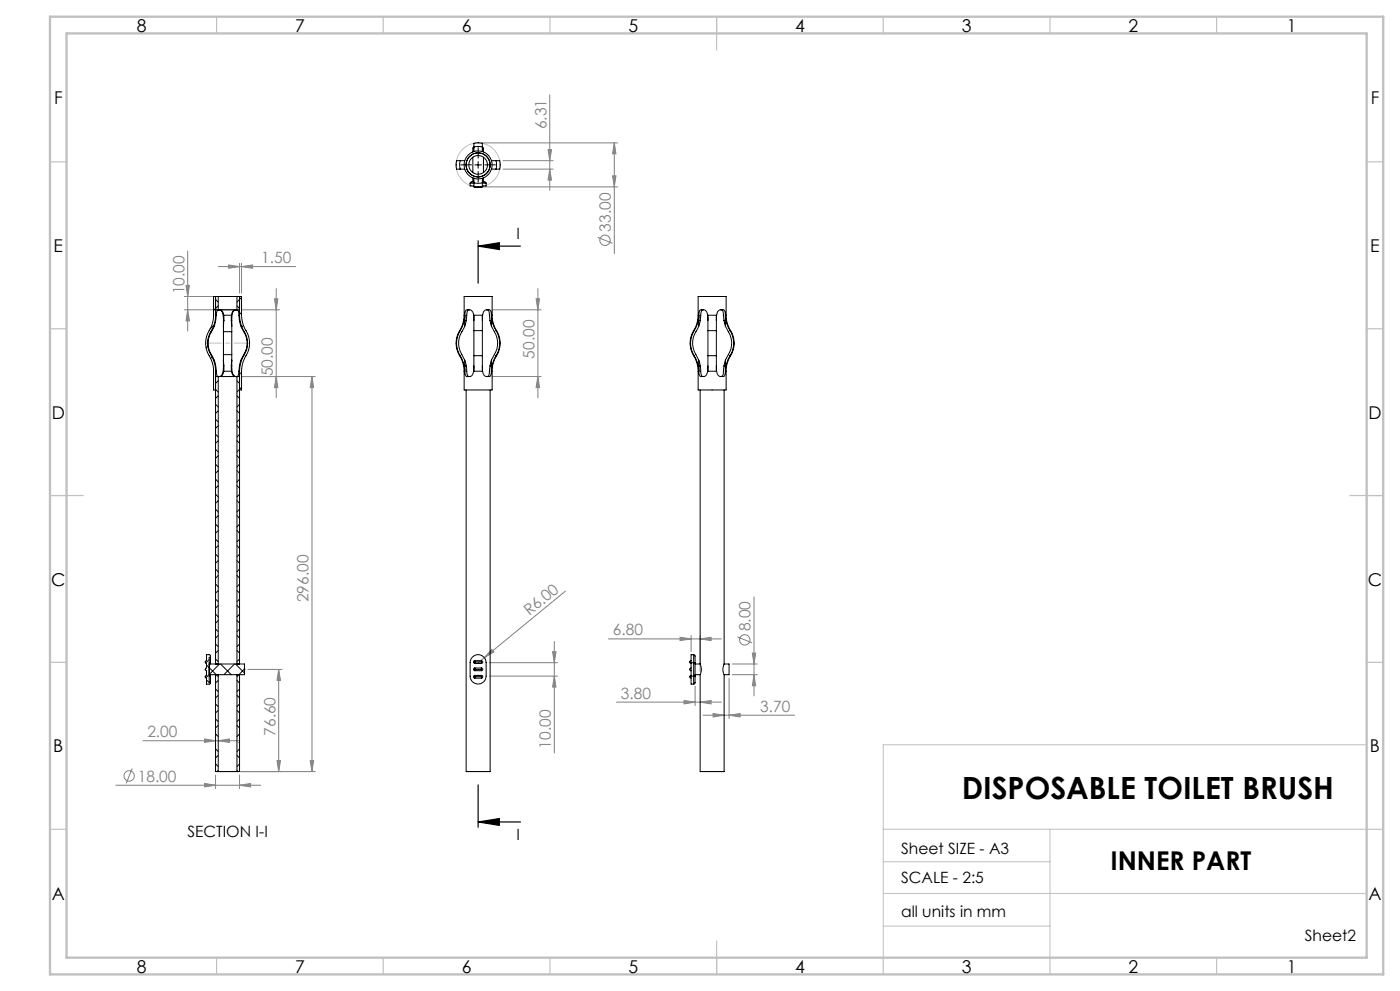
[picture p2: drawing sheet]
<svg xmlns="http://www.w3.org/2000/svg" width="420mm" height="297mm" viewBox="0 0 420 297" stroke-linecap="round" stroke-linejoin="round" font-family="sans-serif">
<g fill="none" stroke="#c0c0c0" stroke-width=".3">
<path d="M72.8 200.6h1.1M73 200.3l.7 .7M73.3 200.1v1M73.7 200.3l-.7 .7M410 223.2h-145v63.8M265 248.5h145M265 258.3h50M315 248.5v38.5M265 267.8h145M265 277.6h50"/>
<circle cx="143.4" cy="49.4" r="6.6"/>
</g>
<g fill="none" stroke="#c0c0c0" stroke-width=".35">
<path d="M65 5v5M115 5v5M165 5v5M215 5v10M265 5v5M315 5v5M365 5v5M15 48.5h5M410 48.5h5M15 98.5h5M410 98.5h5M15 148.5h10"/>
<path d="M405 148.5h10M15 198.5h5M410 198.5h5M15 248.5h5M410 248.5h5M65 287v5M115 287v5M165 287v5M215 282v10M265 287v5M315 287v5M365 287v5"/>
</g>
<path d="M15 5h400v287h-400zM20 10h390v277h-390z" fill="none" stroke="#c0c0c0" stroke-width=".7"/>
<g fill="none" stroke="#808080" stroke-width=".3">
<path d="M164.9 28.4v28.6M144.4 56h40.9M144.4 42.8h40.9M150.9 48.2h15M150.9 50.7h15M164.4 44.9h1.1l-.6 3.3zM164.9 50.7l.6 3.3h-1.1zM183.8 52.7h1l-.5 3.3zM184.3 42.8v33.2M184.3 42.8l.5 3.3h-1zM56.3 75.2v24M65.5 79.9h23.2"/>
<path d="M68.6 79.4l3.3 .5-3.3 .5zM71.9 78.9v8.9M72.5 79.9l3.3-.5v1zM72.5 78.9v8.9M179.3 71.1l4.4 1.8M55.3 92.8h14.8M55.3 88.9h14.8M55.8 85.5h1l-.5 3.4zM56.3 92.8l.5 3.4h-1zM72.5 92.8h11.4M82.3 89.6h1.1l-.5 3.2zM82.9 86.5v32.7"/>
<path d="M147.7 92.8h14.6M160.8 89.6h1.1l-.5 3.2zM161.4 86.5v32.7M72.5 112.9h22.1M82.9 112.9l.5 3.3h-1.1zM93.6 112.9l.5 3.3h-1zM93.6 112.9v118.3M147.7 112.9h14.6M161.4 112.9l.5 3.3h-1.1zM169.6 177.2l-24.3 19.9M226.2 178.9v29.7M145.3 197.1l-1.9 1.5"/>
<path d="M146.8 198.6h20.5M147.5 194.6l.7 .8-2.9 1.7zM165.8 195.3h1l-.5 3.3zM166.3 192.3v33.4M182.5 191.5h33.9M204 191l3.3 .5-3.3 .5zM207.3 190.5v4.7M210 191.5l3.3-.5v1zM210 190.5v10.7M219.7 199h7.5M221.2 190.9l4.4 1.7M225.7 195.7h1l-.5 3.3z"/>
<path d="M74.4 200.6h10.2M83.6 200.6l.5 3.3h-1zM83.6 200.6v30.6M146.8 202.6h20.5M166.3 202.6l.5 3.3h-1zM185 210.4h31.4M205.2 209.9l3.3 .5-3.3 .6zM208.5 205.6v5.9M210 210.4l3.3-.5v1.1zM210.9 214.3h27.5M213.9 213.9l3.3 .4-3.3 .6zM218.7 214.3l3.3-.4v1z"/>
<path d="M218.7 203.2v12.2M219.7 202.2h7.5M226.2 202.2l.5 3.3h-1zM34.7 235.3h43.5M39.7 230.3l-1.8 4.5M42.9 222h28.9M61.4 234.8l3.3 .5-3.3 .5zM61.4 221.5l3.3 .5-3.3 .5zM64.7 232.3v4M65.5 222l3.3-.5v1zM71.9 235.3l3.3-.5v1zM71.9 232.3v4"/>
<path d="M72.1 231.2h22.5M83.1 228h1l-.5 3.2zM93.1 228h1l-.5 3.2z"/>
<circle cx="181.5" cy="72" r="1.56"/>
<circle cx="223.4" cy="191.8" r="1.56"/>
<circle cx="38.7" cy="232.5" r="1.55"/>
</g>
<path d="M143.4 73.8l6.4-1.1v2.1zM143.4 73.8h12.7M143.4 72.2v12.7M143.4 235.2v12.7M143.4 246.3l6.4-1v2.1zM143.4 246.3h12.7" fill="none" stroke="#000" stroke-width=".35"/>
<path d="M141.5 49.4h-3.2M143.5 47.4v-3.2M143.5 51.4v3.2M145.5 49.4h3.2" fill="none" stroke="#000" stroke-width=".3" stroke-dasharray="15.2 1.3 1.3 1.3"/>
<path d="M142.5 49.4h1.9M143.4 48.4v2" fill="none" stroke="#000" stroke-width=".3"/>
<path d="M61.7 102.8h13.2" fill="none" stroke="#c0c0c0" stroke-width=".3" stroke-dasharray="15.2 1.3 1.3 1.3" stroke-dashoffset="10.5"/>
<path d="M143.4 73.8l6.4-1.1v2.1zM143.4 246.3l6.4-1v2.1z" fill="#000"/>
<g fill="#808080">
<path d="M147.5 194.6l.7 .8-2.9 1.7z"/>
<path d="M65.5 222l3.3-.5v1zM61.4 221.5l3.3 .5-3.3 .5z"/>
<path d="M61.4 234.8l3.3 .5-3.3 .5zM71.9 235.3l3.3-.5v1z"/>
<path d="M93.1 228h1l-.5 3.2zM93.6 112.9l.5 3.3h-1zM56.3 92.8l.5 3.4h-1zM55.8 85.5h1l-.5 3.4z"/>
<path d="M82.3 89.6h1.1l-.5 3.2zM82.9 112.9l.5 3.3h-1.1z"/>
<path d="M68.6 79.4l3.3 .5-3.3 .5zM72.5 79.9l3.3-.5v1z"/>
<path d="M183.8 52.7h1l-.5 3.3zM184.3 42.8l.5 3.3h-1z"/>
<path d="M83.6 200.6l.5 3.3h-1zM83.1 228h1l-.5 3.2z"/>
<path d="M210 191.5l3.3-.5v1zM204 191l3.3 .5-3.3 .5z"/>
<path d="M205.2 209.9l3.3 .5-3.3 .6zM210 210.4l3.3-.5v1.1zM213.9 213.9l3.3 .4-3.3 .6zM218.7 214.3l3.3-.4v1z"/>
<path d="M226.2 202.2l.5 3.3h-1zM225.7 195.7h1l-.5 3.3z"/>
<path d="M165.8 195.3h1l-.5 3.3zM166.3 202.6l.5 3.3h-1zM160.8 89.6h1.1l-.5 3.2zM161.4 112.9l.5 3.3h-1.1z"/>
<path d="M164.4 44.9h1.1l-.6 3.3zM164.9 50.7l.6 3.3h-1.1z"/>
</g>
<g fill="none" stroke="#000" stroke-width=".3">
<path d="M138 48.2h-1.1l-.1 .7 .1 1.8h1.1M138 48.2v2.5M138 50.7h1.4M138 48.2h1.4M141 54.9v.8h1.1M141 54.9h1.1M141.9 47.1v4.6M141.9 53.3v1.2M142 55.7l.5 .4M142.2 42.9h2.5M142.2 54.8v1.1l.7 .1 1.8-.1v-1.1M142.2 54.5h-.8l-.4 .4"/>
<path d="M142.2 44.3h-.3v1.2M142.2 44h2.5M142.2 44v1.4M142.2 54.8l1.2 .2 1.3-.2M142.2 53.4v1.4M142.2 43v1M142.5 55.9v.2M142.5 56.1h1.9M144.4 55.9v.2M144.7 54.5h.8l.3 .4M144.7 44.3h.3v1.2M144.7 44v1.4"/>
<path d="M144.7 53.4v1.4M144.7 43v1M144.7 54.9h1.1M144.9 55.7l-.5 .4M145 47.1v4.6M145 53.3v1.2M145.8 54.9v.8h-1.1M147.4 50.7h1.4M147.4 48.2h1.4M148.8 48.2h1.1l.1 .7-.1 1.8h-1.1M148.8 48.2l.2 1.2-.2 1.3M63.3 99.4h.1"/>
<path d="M63.3 99.4a6.6 6.6 0 0 0 0 6.9M63.4 99.4a6.4 6.4 0 0 0 0 6.9M64.2 97.4l-1.2 1.2M64.7 94.5h.2M64.7 94.5a9.1 9.1 0 0 1-1.4 4.9M64.7 88.9v5.6M64.7 92.8h.8M64.7 89.7l.8 .9M64.9 94.5v-.7a.96 .96 0 0 1 1.1-1 .96 .96 0 0 1 .9 1.2l.1 2.1M64.9 94.5l-.4 2.6-1.1 2.3M65.5 91.6l-1.4 1.5M65.5 88.9h5.6"/>
<path d="M65.5 92.8h5.6M65.5 88.9h-1.4v5.6a9.3 9.3 0 0 1-1.8 5.4 7.8 7.8 0 0 0 1 7.8l.8 2.9v6.3h.6M65.5 88.9v3.9M65.8 92.8a1.35 1.35 0 0 1 1.3 1.7M67 99.4h2.5M67 97.8v1.6M67 99.4v6.9M67 96.1h.2M67 96.1v1.7M67.1 94.5h2.4M67.1 94.5l.1 1.6M67.2 96.1l-.2 1.7"/>
<path d="M69.4 96.1l.1 1.7M69.4 96.1h.1M69.5 94.5l-.1 1.6M69.5 97.8v1.6M69.5 99.4v6.9M69.5 96.1v1.7M70.8 92.8a1.35 1.35 0 0 0-1.3 1.7M71.1 88.9h1.4v5.6a9.8 9.8 0 0 0 1.7 5.4 7.8 7.8 0 0 1-1 7.8l-.7 2.9v6.3h-.6M71.1 88.9v3.9M71.1 92.8h.8M71.1 91.6l.8 .9M71.7 94.5l.4 2.6 1 2.3"/>
<path d="M71.7 94.5h.2M71.7 94.5l-.2-1.2a1.01 1.01 0 0 0-1.2-.4 1.01 1.01 0 0 0-.6 1.1l-.2 2.1M71.9 94.5a9.6 9.6 0 0 0 1.4 4.9M71.9 88.9v5.6M72.5 89.1l-1.4 1.5M72.5 93.6l-.6 .6M73 97.6l-.4 .4M73.1 99.4h.2M73.1 99.4a6.3 6.3 0 0 1 0 6.9M73.3 99.4a6.6 6.6 0 0 1 0 6.9M137.9 99.1a7.2 7.2 0 0 0 0 7.5M137.9 99.1h.1"/>
<path d="M138 99.1a7 7 0 0 0 0 7.5M139.2 94.5a8.9 8.9 0 0 1-1.3 4.6M139.2 94.5v-5.6h8.4v5.6M139.2 94.5h.2M139.4 94.5a8.5 8.5 0 0 1-1.4 4.6M139.4 97.8l-.2 .4a7 7 0 0 0-.6 8.1l.8 1.6M139.4 94.5v3.3M139.9 96.1h-.5a5 5 0 0 1 .5-3.2l.6-.1a1.4 1.4 0 0 1 1.6 1.7l.1 1.6M139.9 96.1l-.5 1.7M140.8 92.8l-.4 .1-.2 .4-.3 2.8M142.2 99.1v7.5M142.2 99.1h2.5"/>
<path d="M142.2 99.1v-4.6h2.5v4.6M144.7 99.1v7.5M144.7 96.1a3.2 3.2 0 0 1 1-3.2l.9-.1a.85 .85 0 0 1 .8 1.2v2.1h-.4M146 92.8l.4 .1 .3 .4 .3 2.8M147 96.1l.4 1.7M147.4 97.8a9 9 0 0 1 1.9 5.7 11.3 11.3 0 0 1-1.9 4.4M147.4 94.5a8.6 8.6 0 0 0 1.4 4.6M147.4 94.5h.2M147.4 94.5v3.3M147.6 94.5a8.9 8.9 0 0 0 1.4 4.6M148.8 99.1a6.9 6.9 0 0 1 0 7.5M148.8 99.1h.2"/>
<path d="M149 99.1a7.2 7.2 0 0 1 0 7.5M208.1 99.1a7.2 7.2 0 0 0 0 7.5M208.1 99.1h.1M208.2 99.1a7 7 0 0 0 0 7.5M209.4 94.5a8.9 8.9 0 0 1-1.3 4.6M209.4 94.5v-5.6h8.4v5.6M209.4 94.5h.2M209.6 94.5a8.5 8.5 0 0 1-1.4 4.6M209.6 97.8l-.2 .4a7 7 0 0 0-.6 8.1l.8 1.6M209.6 94.5v3.3M210.1 96.1h-.5a5 5 0 0 1 .5-3.2l.6-.1a1.4 1.4 0 0 1 1.6 1.7l.1 1.6M210.1 96.1l-.5 1.7"/>
<path d="M211 92.8l-.4 .1-.2 .4-.3 2.8M212.4 99.1v7.5M212.4 99.1h2.5M212.4 99.1v-4.6h2.5v4.6M214.9 99.1v7.5M214.9 96.1a3.2 3.2 0 0 1 1-3.2l.9-.1a.85 .85 0 0 1 .8 1.2v2.1h-.4M216.2 92.8l.4 .1 .3 .4 .3 2.8M217.2 96.1l.4 1.7M217.6 97.8a9 9 0 0 1 1.9 5.7 11.3 11.3 0 0 1-1.9 4.4M217.6 94.5a8.6 8.6 0 0 0 1.4 4.6M217.6 94.5h.2M217.6 94.5v3.3"/>
<path d="M217.8 94.5a8.9 8.9 0 0 0 1.4 4.6M219 99.1a6.9 6.9 0 0 1 0 7.5M219 99.1h.2M219.2 99.1a7.2 7.2 0 0 1 0 7.5M62.3 103.8l-.5 .5M63.3 106.3h.1M63.3 106.3a9.4 9.4 0 0 1 1.4 5M63.4 106.3l1.1 2.3 .4 2.7M63.6 107l-.4 .4M64.7 111.3h.2M64.7 111.3v87.7M64.7 112.9h.8"/>
<path d="M64.7 116.7l.8 .8M65.3 112.9l.2 .1M65.5 118.6l-.8 .8M65.5 114.1l-.8 .8M65.5 112.9h5.6M65.5 112.9v86.1M67 109.6a2.98 2.98 0 0 1-1 3.2l-.8-.2-.3-1.3M67 107.9l.2 1.7M67 106.3h2.5M67 109.6h.2M67 106.3v3.3M67.1 111.3a1.41 1.41 0 0 1-1.3 1.6"/>
<path d="M67.1 111.3h2.4M67.2 109.6l-.1 1.7M69.4 109.6l.1 1.7M69.4 109.6h.1M69.5 111.3a1.41 1.41 0 0 0 1.3 1.6M69.5 109.6a2.83 2.83 0 0 0 1.3 3.3l.6-.3 .3-1.3M69.5 106.3v1.6M69.5 107.9l-.1 1.7M69.5 107.9v1.7M71.1 112.9v86.1M71.1 112.9h.8M71.1 118.6l.8 .8"/>
<path d="M71.1 114.1l.8 .8M71.2 112.9l-.1 .1M71.7 111.3h.2M71.9 111.3v87.7M72.5 111.6l-.6 .6M72.5 116.1l-1.4 1.4M73.1 106.3l-1 2.3-.4 2.7M73.1 106.3h.2M73.3 106.3a9.9 9.9 0 0 0-1.4 5M137.9 106.6a8.9 8.9 0 0 1 1.3 4.7M137.9 106.6h.1M138 106.6a8.6 8.6 0 0 1 1.4 4.7"/>
<path d="M139.2 111.3v5.6h8.4v-5.6M139.2 111.3h.2M139.4 107.9l.5 1.7M139.4 107.9v3.4M139.8 116.9v114.3h7.2v-114.3M139.9 109.6h-.5l.1 1.1a1.69 1.69 0 0 0 .7 2.2h.3a1.36 1.36 0 0 0 1.6-1.7l.1-1.6M139.9 109.6l.3 2.8 .2 .4 .4 .1M142.2 106.6h2.5M142.2 106.6v4.7h2.5v-4.7M144.7 109.6a2.83 2.83 0 0 0 1 3.2h1.3a4.8 4.8 0 0 0 .4-3.2h-.4M147 109.6l-.3 2.8-.3 .4-.4 .1M147.4 107.9l-.4 1.7"/>
<path d="M147.4 111.3h.2M147.4 107.9v3.4M148.8 106.6a8.7 8.7 0 0 0-1.4 4.7M148.8 106.6h.2M149 106.6a8.9 8.9 0 0 0-1.4 4.7M208.1 106.6a8.9 8.9 0 0 1 1.3 4.7M208.1 106.6h.1M208.2 106.6a8.6 8.6 0 0 1 1.4 4.7M209.4 111.3v5.6h8.4v-5.6M209.4 111.3h.2M209.6 107.9l.5 1.7M209.6 107.9v3.4"/>
<path d="M210 116.9v82.1h-1.5M210.1 109.6h-.5l.1 1.1a1.69 1.69 0 0 0 .7 2.2h.3a1.36 1.36 0 0 0 1.6-1.7l.1-1.6M210.1 109.6l.3 2.8 .2 .4 .4 .1M212.4 106.6h2.5M212.4 106.6v4.7h2.5v-4.7M214.9 109.6a2.83 2.83 0 0 0 1 3.2h1.3a4.8 4.8 0 0 0 .4-3.2h-.4M217.2 109.6l-.3 2.8-.3 .4-.4 .1M217.2 116.9v82.1h1.5v3.2h-1.5M217.6 107.9l-.4 1.7M217.6 111.3h.2M217.6 107.9v3.4M219 106.6a8.7 8.7 0 0 0-1.4 4.7"/>
<path d="M219 106.6h.2M219.2 106.6a8.9 8.9 0 0 0-1.4 4.7M64.7 139.1l.8 .8M64.7 125.7l.8 .8M64.7 134.7l.8 .8M64.7 130.2l.8 .7M64.7 121.2l.8 .8M65.5 123.1l-.8 .8M65.5 136.6l-.8 .8M65.5 127.6l-.8 .8M65.5 132.1l-.8 .8M71.1 136.6l.8 .8"/>
<path d="M71.1 132.1l.8 .8M71.1 127.6l.8 .8M71.1 123.1l.8 .8M71.9 121.2l-.8 .8M71.9 125.7l-.8 .8M71.9 130.2l-.8 .7M71.9 134.7l-.8 .8M71.9 139.1l-.8 .8M64.7 157.1l.8 .8M64.7 152.6l.8 .8M64.7 148.1l.8 .8M64.7 143.6l.8 .8"/>
<path d="M65.5 154.5l-.8 .8M65.5 141l-.8 .8M65.5 145.6l-.8 .7M65.5 150l-.8 .8M65.5 159l-.8 .8M71.1 159l.8 .8M71.1 154.5l.8 .8M71.1 150l.8 .8M71.1 145.6l.8 .7M71.1 141l.8 .8M71.9 143.6l-.8 .8M71.9 148.1l-.8 .8"/>
<path d="M71.9 152.6l-.8 .8M71.9 157.1l-.8 .8M64.7 175l.8 .9M64.7 170.6l.8 .8M64.7 179.6l.8 .7M64.7 166.1l.8 .8M64.7 161.6l.8 .8M65.5 168l-.8 .8M65.5 172.5l-.8 .8M65.5 163.5l-.8 .8M65.5 177l-.8 .8M71.1 177l.8 .8"/>
<path d="M71.1 172.5l.8 .8M71.1 168l.8 .8M71.1 163.5l.8 .8M71.9 161.6l-.8 .8M71.9 166.1l-.8 .8M71.9 170.6l-.8 .8M71.9 175l-.8 .9M71.9 179.6l-.8 .7M61.9 199.3l3.6 3.5M62.8 197.7l-1.1 1M62.8 198.6h.3M62.8 199h10.5v3.2h-10.5"/>
<path d="M63.1 196.6v2M63.1 196.6l-.3-.4h-.9v1.8a.41 .41 0 0 0-.3 .4 .41 .41 0 0 0 .3 .4v1.4a.41 .41 0 0 0-.3 .4 .41 .41 0 0 0 .3 .4v1.4a.41 .41 0 0 0-.3 .4 .41 .41 0 0 0 .3 .4v1.8h1l.2-.4M63.1 196.6l-.3 .4v7.2l.3 .4M63.1 198.6v.4M64.7 188.5l.8 .8M64.7 197.5l.8 .8M64.7 193l.8 .8M64.7 184l.8 .9M65.5 185.9l-.8 .9M65.5 181.5l-.8 .7M65.5 190.4l-.8 .8M65.5 194.9l-.8 .8"/>
<path d="M65.9 199l-4.2 4.2M66.2 199l3.2 3.2M70.4 199l-3.2 3.2M70.7 199l2.6 2.7M71.1 194.9l.8 .8M71.1 190.4l.8 .8M71.1 185.9l.8 .9M71.1 181.5l.8 .7M71.9 197.5l-.8 .8M71.9 184l-.8 .9M71.9 188.5l-.8 .8M71.9 193l-.8 .8"/>
<path d="M141.8 196.8a2.39 2.39 0 0 1 2.6-.4 2.39 2.39 0 0 1 1.4 2.2v4a2.4 2.4 0 0 1-2.4 2.4 2.4 2.4 0 0 1-2.4-2.4l.1-4.5zM142.5 198v.4M142.5 198.4v.4M142.5 198a.41 .41 0 0 0-.5 .4 .41 .41 0 0 0 .5 .4M142.5 198.4h1.9M142.5 198h1.9M142.5 198.8h1.9M144.4 198v.4M144.4 198a.41 .41 0 0 1 .5 .4 .41 .41 0 0 1-.5 .4M144.4 198.4v.4M207.3 198a.41 .41 0 0 0-.4 .4 .41 .41 0 0 0 .4 .4M207.3 198.6v4"/>
<path d="M207.3 198.6h.8M208.1 196.2l.4 .3v2.1M208.1 198.6h.4M208.1 196.2h-.8v2.4M208.1 196.2v2.4M208.1 198.6v4M208.5 198.6v4M210 199a3.7 3.7 0 0 1 0 3.2M217.2 199a3.4 3.4 0 0 0 0 3.2M61.9 203.8l1.2 1.1M62.8 202.6h.3M63.1 202.6v2"/>
<path d="M63.1 202.2v.4M64.7 202.2v29h.8M64.7 206.5l.8 .8M64.7 220l.7 .7M64.7 215.5l.8 .8M64.7 211l.8 .8M65.5 203.9l-.8 .8M65.5 208.4l-.8 .8M65.5 212.9l-.8 .8M65.5 217.4l-.8 .8M65.5 202.2v29M71.1 202.2v29"/>
<path d="M71.1 212.9l.8 .8M71.1 217.4l.8 .8M71.1 208.4l.8 .8M71.1 203.9l.8 .8M71.9 206.5l-.8 .8M71.9 211l-.8 .8M71.9 215.5l-.8 .8M71.9 220l-.8 .8M71.9 202.2v29h-.8M73.3 200.5l-2.2 2.3M142.5 200.6v.4M142.5 200.2v.4"/>
<path d="M142.5 200.2a.41 .41 0 0 0-.5 .4 .41 .41 0 0 0 .5 .4M142.5 202.4v.4M142.5 202.8v.4M142.5 202.4a.41 .41 0 0 0-.5 .4 .41 .41 0 0 0 .5 .4M142.5 200.6h1.9M142.5 201h1.9M142.5 202.8h1.9M142.5 202.4h1.9M142.5 200.2h1.9M142.5 203.2h1.9M144.4 202.4v.4M144.4 202.4a.41 .41 0 0 1 .5 .4 .41 .41 0 0 1-.5 .4"/>
<path d="M144.4 202.8v.4M144.4 200.6v.4M144.4 200.2v.4M144.4 200.2a.41 .41 0 0 1 .5 .4 .41 .41 0 0 1-.5 .4M207.3 202.6v2.4h.8M207.3 200.2a.41 .41 0 0 0-.4 .4 .41 .41 0 0 0 .4 .4M207.3 202.4a.41 .41 0 0 0-.4 .4 .41 .41 0 0 0 .4 .4M207.3 202.6h.8M208.1 202.6h.4M208.1 202.6v2.4M208.5 202.6v2.1l-.4 .3M208.5 202.2h1.5"/>
<path d="M210 202.2v29h7.2v-29M64.7 228.9l.8 .8M64.7 224.4l.8 .8M65.5 226.4l-.8 .8M65.5 230.9l-.4 .3M65.5 231.2h5.6M71.1 230.9l.4 .3M71.1 226.4l.8 .8M71.7 222.5l.2 .2M71.9 224.4l-.8 .8M71.9 228.9l-.8 .8"/>
<circle cx="143.4" cy="49.4" r="2.8"/>
<circle cx="143.4" cy="49.4" r="3.6"/>
<circle cx="143.4" cy="49.4" r="4.2"/>
</g>
<text font-size="9.2" x="288.5" y="239.6">DISPOSABLE TOILET BRUSH</text>
<text font-size="7.8" x="333.2" y="260.6">INNER PART</text>
<g font-size="5.3">
<text x="41" y="9.5">8</text>
<text x="88.5" y="9.5">7</text>
<text x="138.5" y="9.5">6</text>
<text x="188.5" y="9.5">5</text>
<text x="238.5" y="9.5">4</text>
<text x="288.5" y="9.5">3</text>
<text x="338.5" y="9.5">2</text>
<text x="386" y="9.5">1</text>
<text x="16.2" y="31.2">F</text>
<text x="411.2" y="31.2">F</text>
<text x="16.1" y="75.5">E</text>
<text x="411.1" y="75.5">E</text>
<text x="15.5" y="125.5">D</text>
<text x="410.5" y="125.5">D</text>
<text x="15.4" y="175.5">C</text>
<text x="410.4" y="175.5">C</text>
<text x="16" y="225.5">B</text>
<text x="411" y="225.5">B</text>
<text x="15.5" y="269.7">A</text>
<text x="410.5" y="269.7">A</text>
<text x="41" y="291.5">8</text>
<text x="88.5" y="291.5">7</text>
<text x="138.5" y="291.5">6</text>
<text x="188.5" y="291.5">5</text>
<text x="238.5" y="291.5">4</text>
<text x="288.5" y="291.5">3</text>
<text x="338.5" y="291.5">2</text>
<text x="386" y="291.5">1</text>
</g>
<g font-size="4.7" fill="#808080">
<text x="163.9" y="38.7" transform="rotate(-90 163.9 38.7)">6.31</text>
<text x="183.2" y="69.4" transform="rotate(-90 183.2 69.4)">33.00</text>
<text x="78.4" y="78.9">1.50</text>
<text x="55.3" y="88.2" transform="rotate(-90 55.3 88.2)">10.00</text>
<text x="160.4" y="107.4" transform="rotate(-90 160.4 107.4)">50.00</text>
<text x="81.9" y="112.8" transform="rotate(-90 81.9 112.8)">50.00</text>
<text x="92.6" y="180.5" transform="rotate(-90 92.6 180.5)">296.00</text>
<text x="158.8" y="184.7" transform="rotate(-39 158.8 184.7)">R6.00</text>
<text x="183.9" y="190.4">6.80</text>
<text x="225.2" y="189.2" transform="rotate(-90 225.2 189.2)">8.00</text>
<text x="186.3" y="209.4">3.80</text>
<text x="228.1" y="213.3">3.70</text>
<text x="44.2" y="221">2.00</text>
<text x="82.6" y="220.5" transform="rotate(-90 82.6 220.5)">76.60</text>
<text x="165.3" y="224.4" transform="rotate(-90 165.3 224.4)">10.00</text>
<text x="41.3" y="234.2">18.00</text>
</g>
<g font-size="4.7">
<text x="154.9" y="71.6">I</text>
<text x="56.2" y="250.7">SECTION I-I</text>
<text x="154.9" y="251.7">I</text>
<text x="270.4" y="255.9">Sheet SIZE - A3</text>
<text x="270.4" y="264.6">SCALE - 2:5</text>
<text x="270.4" y="274.8">all units in mm</text>
<text x="391.5" y="282">Sheet2</text>
</g>
</svg>
